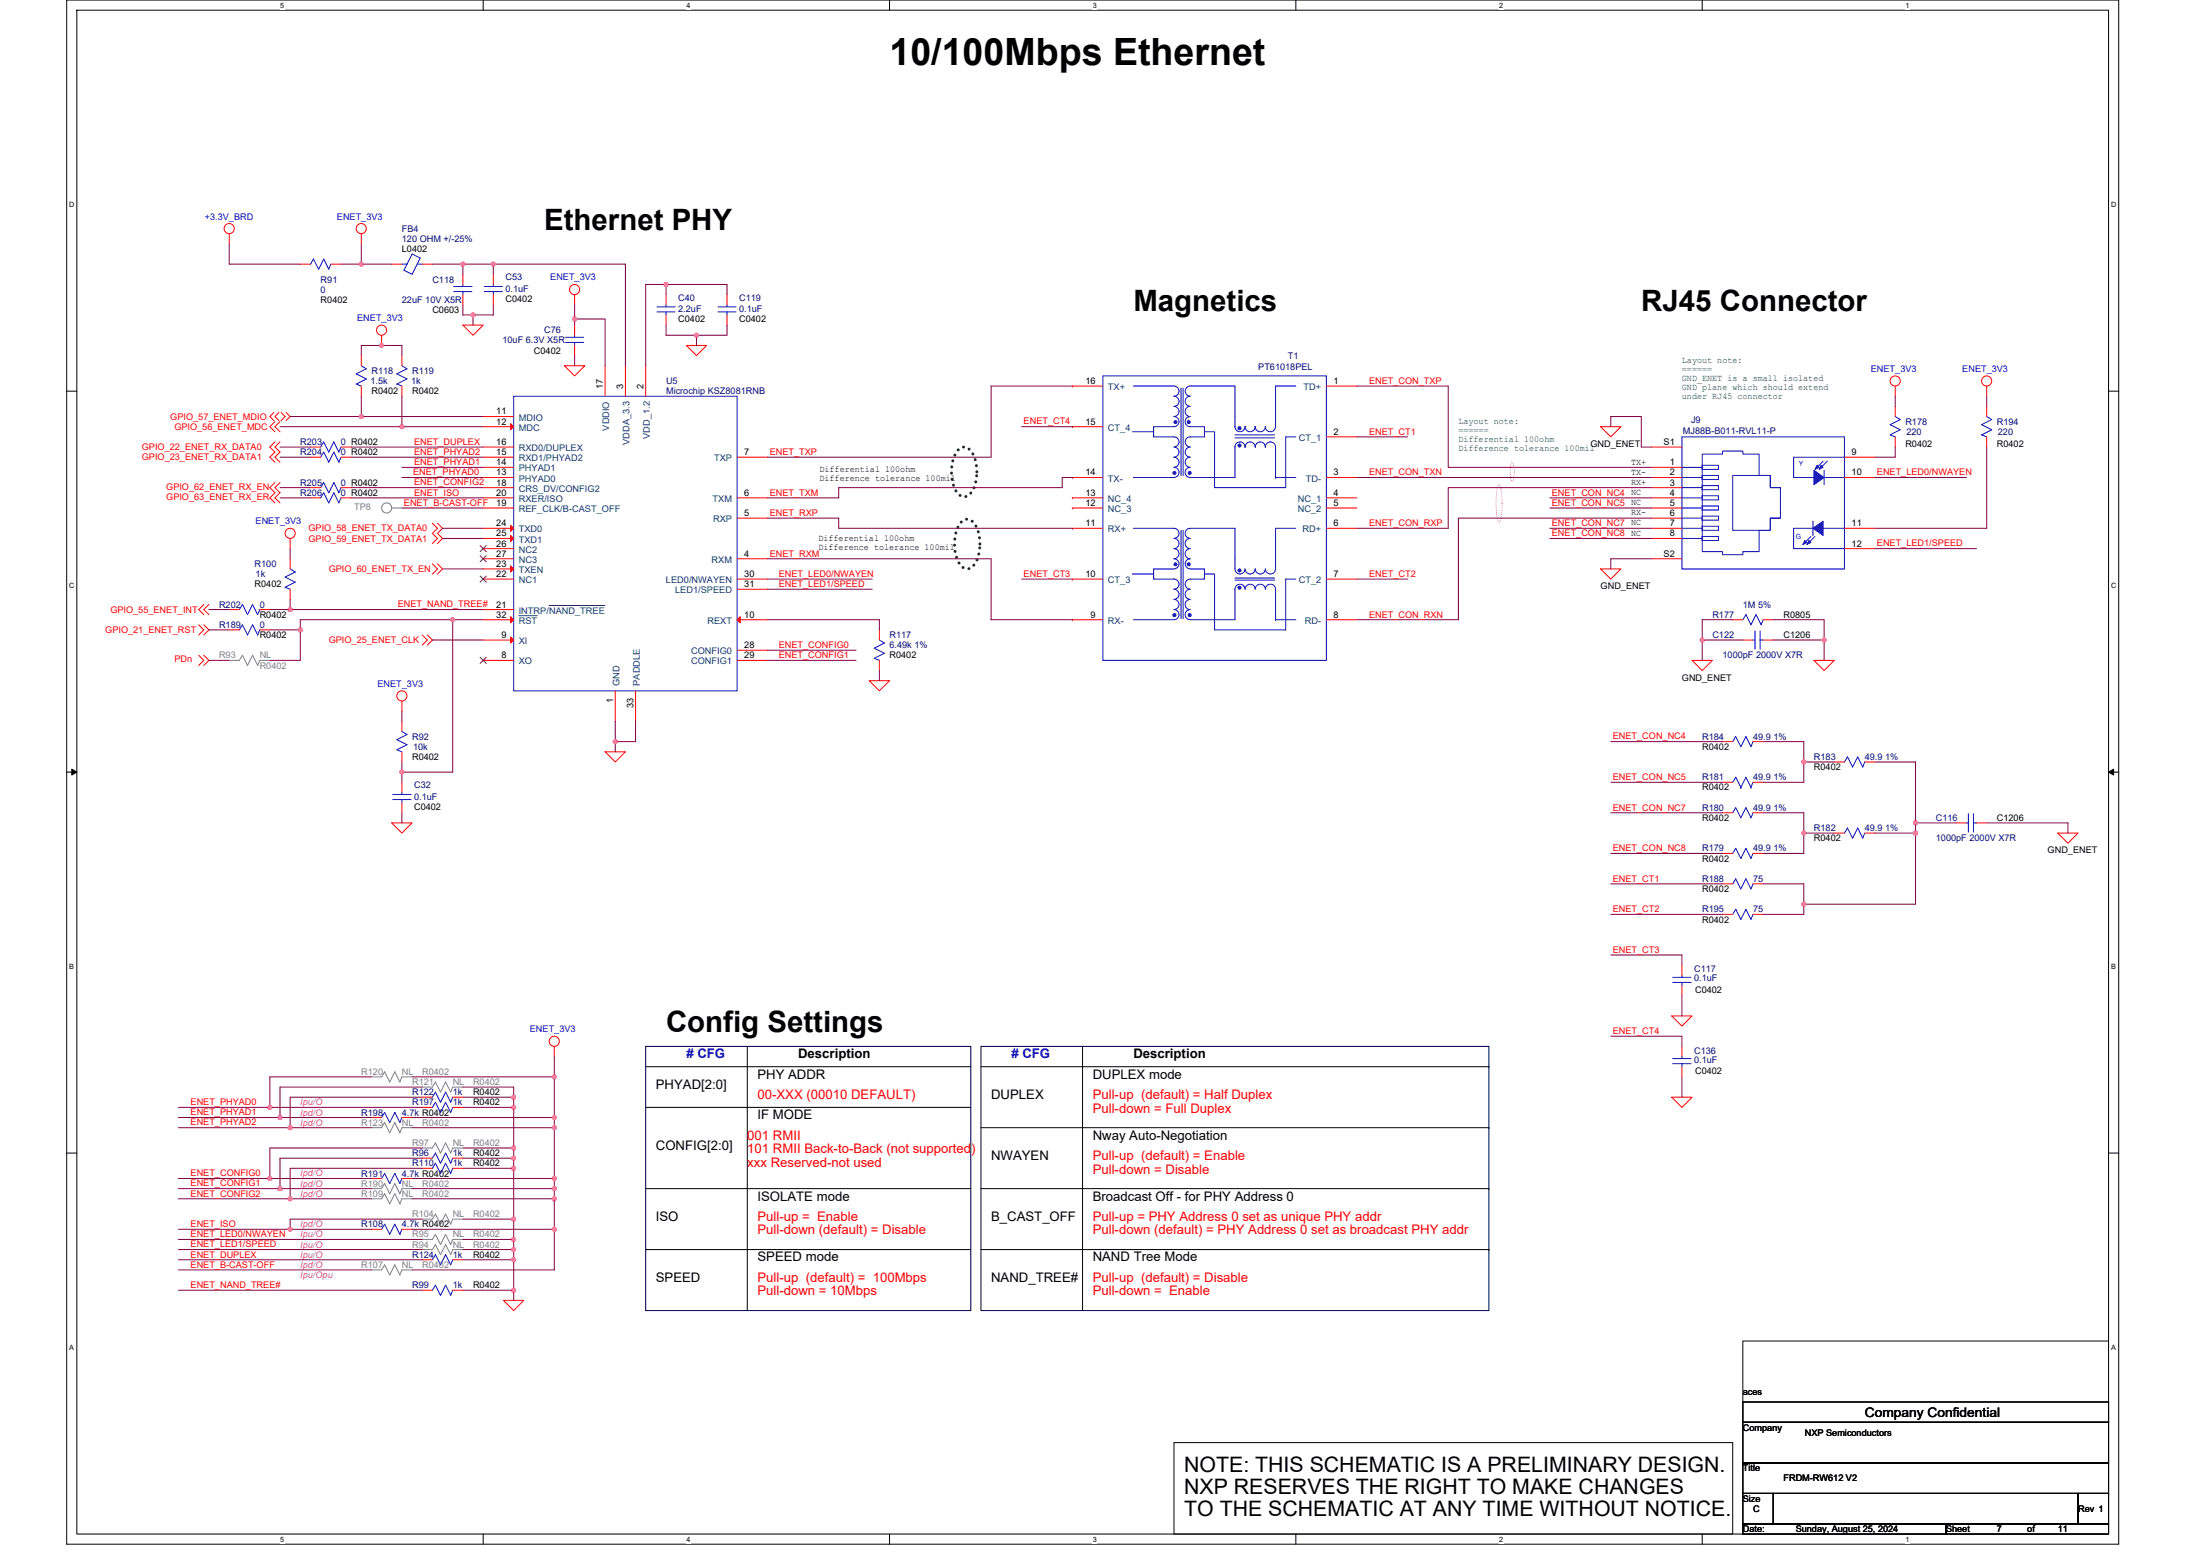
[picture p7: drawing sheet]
<svg xmlns="http://www.w3.org/2000/svg" width="594mm" height="420mm" viewBox="0 0 594 420" stroke-linecap="round" stroke-linejoin="round" font-family="sans-serif">
<path d="M18 0h554.1v417h-554.1zM20.7 2.8h548.7v411.4h-548.7z" fill="none" stroke="#000" stroke-width=".27"/>
<g fill="#fff">
<path d="M75.6 .3h1.1v2.2h-1.1z"/>
<path d="M75.6 414.5h1.1v2.2h-1.1z"/>
</g>
<path d="M130.5 0v2.8M130.5 414.2v2.8" fill="none" stroke="#000" stroke-width=".27"/>
<g fill="#fff">
<path d="M185.3 .3h1.1v2.2h-1.1z"/>
<path d="M185.3 414.5h1.1v2.2h-1.1z"/>
</g>
<path d="M240.2 0v2.8M240.2 414.2v2.8" fill="none" stroke="#000" stroke-width=".27"/>
<g fill="#fff">
<path d="M295.1 .3h1.1v2.2h-1.1z"/>
<path d="M295.1 414.5h1.1v2.2h-1.1z"/>
</g>
<path d="M349.9 0v2.8M349.9 414.2v2.8" fill="none" stroke="#000" stroke-width=".27"/>
<g fill="#fff">
<path d="M404.8 .3h1.1v2.2h-1.1z"/>
<path d="M404.8 414.5h1.1v2.2h-1.1z"/>
</g>
<path d="M459.7 0v2.8M459.7 414.2v2.8" fill="none" stroke="#000" stroke-width=".27"/>
<g fill="#fff">
<path d="M514.5 .3h1.1v2.2h-1.1z"/>
<path d="M514.5 414.5h1.1v2.2h-1.1z"/>
<path d="M18.7 54.2h1.4v2.2h-1.4z"/>
<path d="M570.1 54.2h1.4v2.2h-1.4z"/>
<path d="M18.7 157.1h1.4v2.1h-1.4z"/>
<path d="M570.1 157.1h1.4v2.1h-1.4z"/>
</g>
<path d="M18 105.6h2.7M569.4 105.6h2.7" fill="none" stroke="#000" stroke-width=".27"/>
<g fill="#fff">
<path d="M18.7 259.9h1.3v2.2h-1.3z"/>
<path d="M570.1 259.9h1.3v2.2h-1.3z"/>
</g>
<path d="M18 208.5h2.7M19.4 207.7l1.3 .8-1.3 .8zM569.4 208.5l1.4-.8v1.6zM569.4 208.5h2.7" fill="none" stroke="#000" stroke-width=".27"/>
<path d="M19.4 207.7l1.3 .8-1.3 .8zM569.4 208.5l1.4-.8v1.6z" fill="#000"/>
<g fill="#fff">
<path d="M18.7 362.8h1.3v2.2h-1.3z"/>
<path d="M570.1 362.8h1.3v2.2h-1.3z"/>
</g>
<g fill="none" stroke="#000" stroke-width=".27">
<path d="M174.4 288h87.8M174.4 299h87.8M201.8 282.6v71.3M264.9 288h137.2M292.3 282.6v71.3M402.1 288h.1M18 311.4h2.7M264.9 304.5h137.2M402.1 304.5h.1M569.4 311.4h2.7M174.4 321h87.8M174.4 337.4h87.8"/>
<path d="M264.9 321h137.2M264.9 337.4h137.2M402.1 321h.1M402.1 337.4h.1M470.6 378.6h98.8v5.5h-98.8zM569.4 362.1h-98.8v16.5M317 389.5h150.9v24.7h-150.9zM470.6 384.1h98.8v10.9h-98.8zM470.6 395h98.8v8.3h-98.8zM470.6 403.3h8.3v8.2h-8.3zM470.6 411.5h54.9v2.7h-54.9zM478.9 403.3h82.3v8.2h-82.3z"/>
<path d="M525.5 411.5h43.9v2.7h-43.9zM561.2 403.3h8.2v8.2h-8.2z"/>
</g>
<path d="M404.6 131l.2-.1a8.5 8.5 0 0 1 .8 5 8.5 8.5 0 0 1-.8 5.1 8.6 8.6 0 0 1-.8-5.1l.1-2.8zM408.2 124.9l.2-.1a6.4 6.4 0 0 1 0 5.2 6.8 6.8 0 0 1-.2-5.1z" fill="none" stroke="#f0f" stroke-width=".27" stroke-dasharray="0 .5"/>
<path d="M174.4 282.6h87.8v71.3h-87.8zM264.9 282.6h137.2v71.3h-137.2z" fill="none" stroke="#000040" stroke-width=".27"/>
<path d="M258.6 121.6a2.23 2.23 0 0 1 2.2-.9 2.23 2.23 0 0 1 1.8 1.6 11 11 0 0 1-.5 10.9 2.23 2.23 0 0 1-2.2 .9 2.23 2.23 0 0 1-1.8-1.5 11.1 11.1 0 0 1 .5-11zM259.5 141.1a2.23 2.23 0 0 1 2.1-.9 2.23 2.23 0 0 1 1.8 1.6 11 11 0 0 1-.5 10.9 2.23 2.23 0 0 1-2.2 .9 2.23 2.23 0 0 1-1.7-1.6 11.1 11.1 0 0 1 .5-10.9z" fill="none" stroke="#008000" stroke-width=".81" stroke-dasharray="0 1.6"/>
<g fill="none" stroke="#f00" stroke-width=".27">
<path d="M61.9 63.1v2.7M81.1 71.3h2.7M89.3 71.3h2.8M97.6 63.1v2.7M105.8 71.3h2.7M114 71.3h2.8M125 74.1v2.7M125 79.6v2.7M133.2 74.1v2.7M133.2 79.6v2.7M155.2 79.6v2.7M179.9 79.6v2.7"/>
<path d="M196.3 79.6v2.7M97.6 96v2.8M103 90.5v2.8M108.5 96v2.8M125 87.8h5.5l-2.8 2.7zM152.4 98.8h5.5l-2.7 2.7zM155.2 87.8v2.7M155.2 93.3v2.7M163.4 98.8v8.2M168.9 98.8v8.2M174.4 98.8v8.2M179.9 85v2.8"/>
<path d="M185.3 93.3h5.5l-2.7 2.7zM196.3 85v2.8M74 111.4l-1.1 1.1 1.1 1.1M74.2 119.3l-1.3 1.4 1.3 1.4-1.3 1.4 1.3 1.3M74.2 113.9l-1.3 1.3 1.3 1.4M75.3 111.4l-1.1 1.1 1.1 1.1M75.6 119.3l-1.4 1.4 1.4 1.4-1.4 1.4 1.4 1.3M75.6 113.9l-1.4 1.3 1.4 1.4M75.9 111.4l1.1 1.1-1.1 1.1M77.3 111.4l1.1 1.1-1.1 1.1M97.6 104.2v2.8M108.5 104.2v2.8"/>
<path d="M130.5 112.5h8.2M130.5 115.2h8.2M289.6 115.2h.1M289.6 104.2h.1M289.6 115.2h8.2M289.6 104.2h8.2M358.2 104.2h8.2M358.2 118h8.2M432.2 115.2h5.5l-2.7 2.8zM511.8 109.7v2.8M511.8 118v2.7M511.8 104.2v2.8"/>
<path d="M536.5 104.2v2.8M536.5 109.7v2.8M536.5 118v2.7M74.2 130.3l-1.3 1.4 1.3 1.4-1.3 1.3 1.3 1.4M75.6 130.3l-1.4 1.4 1.4 1.4-1.4 1.3 1.4 1.4M83.8 120.7h2.8M83.8 123.5h2.8M83.8 131.7h2.8M83.8 134.4h2.8M92.1 120.7h2.7M92.1 123.5h2.7M92.1 131.7h2.7"/>
<path d="M92.1 134.4h2.7M130.5 128.9h8.2M130.5 126.2h8.2M130.5 123.5h8.2M130.5 120.7h8.2M130.5 131.7h8.2M130.5 137.2h8.2M130.5 134.4h8.2M199.1 139.9h8.2M199.1 134.4h8.2M199.1 123.5h8.2M289.6 128.9h.1"/>
<path d="M289.6 137.2h.1M289.6 134.4h.1M289.6 128.9h8.2M289.6 137.2h8.2M289.6 134.4h8.2M358.2 128.9h8.2M358.2 134.4h8.2M358.2 137.2h8.2M445.9 126.2h8.3M445.9 128.9h8.3M445.9 131.7h8.3M445.9 134.4h8.3"/>
<path d="M445.9 137.2h8.3M445.9 139.9h8.3M445.9 120.7h8.3M498.1 123.5h8.2M498.1 128.9h8.2M78.4 145.4v2.7M78.4 150.9v2.7M78.4 159.1v2.8M116.8 141.3l1.3 1.4-1.3 1.3 1.3 1.4-1.3 1.4M116.8 152.3l1.3 1.3-1.3 1.4M118.1 141.3l1.4 1.4-1.4 1.3 1.4 1.4-1.4 1.4M118.1 152.3l1.4 1.3-1.4 1.4"/>
<path d="M130.5 156.4h8.2M130.5 153.6h8.2M130.5 142.7h8.2M130.5 145.4h8.2M130.5 148.1h8.2M130.5 150.9h8.2M199.1 150.9h8.2M199.1 156.4h8.2M199.1 159.1h8.2M289.6 156.4h.1M289.6 142.7h.1M289.6 156.4h8.2"/>
<path d="M289.6 142.7h8.2M358.2 142.7h8.2M358.2 156.4h8.2M432.2 153.6h5.5l-2.7 2.8zM445.9 142.7h8.3M445.9 145.4h8.3M445.9 150.9h8.3M498.1 142.7h8.2M498.1 148.1h8.2M53.7 168.7l1.3 1.4-1.3 1.4M53.7 176.9l1.3 1.4-1.3 1.4M55 163.2l-1.3 1.4 1.3 1.4"/>
<path d="M55 168.7l1.4 1.4-1.4 1.4M55 176.9l1.4 1.4-1.4 1.4M56.4 163.2l-1.4 1.4 1.4 1.4M61.9 170.1h2.7M61.9 164.6h2.7M70.1 170.1h2.8M70.1 164.6h2.8M114 171.5l1.4 1.3-1.4 1.4M115.4 171.5l1.4 1.3-1.4 1.4M130.5 178.3h8.2M130.5 172.8h8.2M130.5 164.6h8.2"/>
<path d="M130.5 167.3h8.2M199.1 167.3h8.2M199.1 175.6h8.2M199.1 178.3h8.2M237.5 170.1v2.7M237.5 178.3v2.8M289.6 167.3h.1M289.6 167.3h8.2M358.2 167.3h8.2M456.9 178.3h5.5l-2.7 2.8zM467.9 167.3h2.7M470.6 172.8h2.8"/>
<path d="M476.1 172.8h2.8M476.1 167.3h2.8M489.8 178.3h5.5l-2.7 2.8zM108.5 189.3v2.7M108.5 194.8v2.7M166.1 186.5v8.3M171.6 186.5v8.3M234.7 183.8h5.5l-2.7 2.7zM108.5 203v2.8M108.5 211.2v2.8M108.5 216.7v2.8M163.4 203h5.5l-2.8 2.8z"/>
<path d="M465.1 219.5h2.8M465.1 200.3h2.8M465.1 211.2h2.8M473.4 219.5h2.7M473.4 200.3h2.7M473.4 211.2h2.7M495.3 205.8h2.8M503.5 205.8h2.8M105.8 222.2h5.5l-2.8 2.7zM465.1 230.4h2.8M465.1 238.7h2.8M473.4 230.4h2.7"/>
<path d="M473.4 238.7h2.7M495.3 224.9h2.8M503.5 224.9h2.8M528.2 222.2h2.8M533.7 222.2h2.8M555.7 224.9h5.5l-2.8 2.8zM465.1 246.9h2.8M473.4 246.9h2.7M451.4 274.3h5.5l-2.7 2.8zM454.2 260.6v2.8M454.2 266.1v2.7M114 299h2.8"/>
<path d="M114 296.3h2.8M122.2 299h2.8M122.2 296.3h2.8M149.7 282.6v2.7M451.4 296.3h5.5l-2.7 2.7zM454.2 282.6v2.7M454.2 288v2.8M100.3 318.2h2.7M100.3 301.8h2.7M108.5 318.2h2.8M108.5 301.8h2.8M114 315.5h2.8"/>
<path d="M114 312.7h2.8M122.2 315.5h2.8M122.2 312.7h2.8M100.3 331.9h2.7M108.5 331.9h2.8M114 340.2h2.8M114 348.4h2.8M122.2 340.2h2.8M122.2 348.4h2.8M136 351.1h5.5l-2.8 2.8z"/>
<circle cx="61.9" cy="61.7" r="1.37"/>
<circle cx="97.5" cy="61.7" r="1.37"/>
<circle cx="155.2" cy="78.2" r="1.37"/>
<circle cx="103" cy="89.2" r="1.37"/>
<circle cx="511.8" cy="102.9" r="1.37"/>
<circle cx="536.5" cy="102.9" r="1.37"/>
<circle cx="78.4" cy="144" r="1.37"/>
<circle cx="108.5" cy="187.9" r="1.37"/>
<circle cx="149.7" cy="281.2" r="1.37"/>
</g>
<g fill="none" stroke="#00f" stroke-width=".27">
<path d="M83.8 71.3l.9-1.3 1.3 2.7 1.4-2.7 1.4 2.7 .5-1.4M108.5 71.3h1.4M111.3 68.6l2.2 1.1-2.2 4.4-2.2-1.1zM112.6 71.3h1.4M122.5 78.7h5M122.5 77.4h5M125 76.8v.6M125 78.7v.9M130.8 78.7h4.9M130.8 77.4h4.9M133.2 76.8v.6M133.2 78.7v.9"/>
<path d="M97.6 98.8l1.3 .8-2.7 1.4 2.7 1.3-2.7 1.4 1.4 .5M108.5 98.8l1.4 .8-2.7 1.4 2.7 1.3-2.7 1.4 1.3 .5M152.7 92.5h4.9M152.7 91.1h4.9M155.2 90.5v.6M155.2 92.5v.8M177.4 84.2h4.9M177.4 82.9h4.9M179.9 82.3v.6M179.9 84.2v.8M193.8 84.2h5M193.8 82.9h5"/>
<path d="M196.3 82.3v.6M196.3 84.2v.8M138.7 107h60.4v79.5h-60.4zM297.8 101.5h60.4v76.8h-60.4zM305.8 116.6h5.7M306 104.2h11a1.37 1.37 0 0 1 1.4 1.4 1.37 1.37 0 0 1-1.4 1.4 1.37 1.37 0 0 1 1.4 1.4 1.37 1.37 0 0 1-1.4 1.3M317 109.7a1.37 1.37 0 0 1 1.4 1.4 1.37 1.37 0 0 1-1.4 1.4 1.37 1.37 0 0 1 1.4 1.3 1.37 1.37 0 0 1-1.4 1.4h-5.5v2.8h5.5a1.37 1.37 0 0 1 1.4 1.3 1.37 1.37 0 0 1-1.4 1.4 1.37 1.37 0 0 1 1.4 1.4 1.37 1.37 0 0 1-1.4 1.3 1.37 1.37 0 0 1 1.4 1.4 1.37 1.37 0 0 1-1.4 1.4 1.37 1.37 0 0 1 1.4 1.4 1.37 1.37 0 0 1-1.4 1.3h-11M318.9 104.8v23.6M319.5 104.8v23.6M321.4 109.7a1.37 1.37 0 0 1-1.4-1.3 1.37 1.37 0 0 1 1.4-1.4 1.37 1.37 0 0 1-1.4-1.4 1.37 1.37 0 0 1 1.4-1.4h12.1v11a1.37 1.37 0 0 0 1.3 1.4 1.37 1.37 0 0 0 1.4-1.4 1.37 1.37 0 0 0 1.4 1.4 1.37 1.37 0 0 0 1.3-1.4h.1a1.37 1.37 0 0 0 1.3 1.4 1.37 1.37 0 0 0 1.4-1.4M321.4 109.7a1.37 1.37 0 0 0-1.4 1.4 1.37 1.37 0 0 0 1.4 1.4 1.37 1.37 0 0 0-1.4 1.4 1.37 1.37 0 0 0 1.4 1.3h3.8v2.8h-3.8a1.37 1.37 0 0 0-1.4 1.3 1.37 1.37 0 0 0 1.4 1.4 1.37 1.37 0 0 0-1.4 1.4 1.37 1.37 0 0 0 1.4 1.3 1.37 1.37 0 0 0-1.4 1.4 1.37 1.37 0 0 0 1.4 1.4 1.38 1.38 0 0 0-1.4 1.4 1.38 1.38 0 0 0 1.4 1.3h12.1v-8.2a1.37 1.37 0 0 1 1.3-1.4 1.37 1.37 0 0 1 1.4 1.4 1.37 1.37 0 0 1 1.4-1.4 1.37 1.37 0 0 1 1.3 1.4h.1a1.37 1.37 0 0 1 1.3-1.4 1.37 1.37 0 0 1 1.4 1.4M325.2 116.6h2.8v15.1h19.2v-13.7h2.7"/>
<path d="M333.5 117.4h10.7M333.5 118.2h10.7M349.9 104.2h-5.5v11a1.37 1.37 0 0 1-1.3 1.4 1.37 1.37 0 0 1-1.4-1.4M454.2 118h43.9v35.6h-43.9zM511.8 112.5l1.3 .8-2.7 1.4 2.7 1.3-2.7 1.4 1.4 .6M536.5 112.5l1.3 .8-2.7 1.4 2.7 1.3-2.7 1.4 1.4 .6M92.1 120.7l-.6 1.4-1.3-2.8-1.4 2.8-1.4-2.8-.8 1.4M92.1 123.5l-.6 1.3-1.3-2.7-1.4 2.7-1.4-2.7-.8 1.4M92.1 131.7l-.6 1.4-1.3-2.8-1.4 2.8-1.4-2.8-.8 1.4M92.1 134.4l-.6 1.4-1.3-2.7-1.4 2.7-1.4-2.7-.8 1.3M341.7 120.7a1.37 1.37 0 0 1 1.4-1.4 1.37 1.37 0 0 1 1.3 1.4v8.5M344.4 128.9h5.5"/>
<path d="M454.2 126.2h5.5M454.2 128.9h5.5M454.2 131.7h5.5M454.2 134.4h5.5M454.2 137.2h5.5M454.2 139.9h5.5M459.7 125.6h4.4v1.1h-4.4zM459.7 128.4h4.4v1.1h-4.4zM459.7 131.1h4.4v1.1h-4.4zM459.7 133.9h4.4v1.1h-4.4zM459.7 136.6h4.4v1.1h-4.4zM459.7 139.4h4.4v1.1h-4.4z"/>
<path d="M459.7 122.6h5.4v-.8h5.5v.8h4.4v5.8h3v3.3h2.8v8.2h-2.8v3.3h-3v5.8h-4.4v.8h-5.5v-.8h-5.4zM467.9 128.4h10.1v3.3h2.8v8.2h-2.8v3.3h-10.1zM486.8 128.9h3.3M492.3 128.9h5.8M492.3 124.5l-1.6 1.7M492.6 127v3.9M493.4 124.5l-1.6 1.7M498.1 123.5h-13.7v5.4h2.7M78.4 153.6l1.3 .9-2.7 1.3 2.7 1.4-2.7 1.4 1.4 .5M305.8 155h5.7M306 142.7h11a1.37 1.37 0 0 1 1.4 1.3 1.37 1.37 0 0 1-1.4 1.4 1.38 1.38 0 0 1 1.4 1.4 1.38 1.38 0 0 1-1.4 1.3 1.37 1.37 0 0 1 1.4 1.4 1.37 1.37 0 0 1-1.4 1.4 1.37 1.37 0 0 1 1.4 1.3 1.37 1.37 0 0 1-1.4 1.4h-5.5v2.8h5.5a1.37 1.37 0 0 1 1.4 1.3 1.37 1.37 0 0 1-1.4 1.4 1.38 1.38 0 0 1 1.4 1.4 1.38 1.38 0 0 1-1.4 1.4M318.9 143.2v23.9"/>
<path d="M319.5 143.2v23.9M325.2 155h2.8v15.1h19.2v-13.7h2.7M333.5 156.1h10.7M333.5 156.6h10.7M341.7 159.1a1.37 1.37 0 0 0-1.4-1.4 1.37 1.37 0 0 0-1.4 1.4 1.37 1.37 0 0 0-1.3-1.4 1.37 1.37 0 0 0-1.4 1.4 1.37 1.37 0 0 0-1.4-1.4 1.37 1.37 0 0 0-1.3 1.4v8.2h-12.1a1.37 1.37 0 0 1-1.4-1.3 1.37 1.37 0 0 1 1.4-1.4 1.37 1.37 0 0 1-1.4-1.4 1.37 1.37 0 0 1 1.4-1.3M341.7 153.6a1.37 1.37 0 0 1-1.4 1.4 1.37 1.37 0 0 1-1.4-1.4 1.37 1.37 0 0 1-1.3 1.4 1.37 1.37 0 0 1-1.4-1.4 1.37 1.37 0 0 1-1.4 1.4 1.37 1.37 0 0 1-1.3-1.4v-10.9h-12.1a1.37 1.37 0 0 0-1.4 1.3 1.37 1.37 0 0 0 1.4 1.4 1.38 1.38 0 0 0-1.4 1.4 1.38 1.38 0 0 0 1.4 1.3 1.37 1.37 0 0 0-1.4 1.4 1.37 1.37 0 0 0 1.4 1.4 1.38 1.38 0 0 0-1.4 1.4 1.38 1.38 0 0 0 1.4 1.3h3.8v2.8h-3.8a1.37 1.37 0 0 0-1.4 1.3 1.37 1.37 0 0 0 1.4 1.4 1.38 1.38 0 0 0-1.4 1.4 1.38 1.38 0 0 0 1.4 1.4M341.7 159.1a1.38 1.38 0 0 1 1.4-1.4 1.38 1.38 0 0 1 1.3 1.4v8.5M349.9 142.7h-5.5v10.9a1.38 1.38 0 0 1-1.3 1.4 1.38 1.38 0 0 1-1.4-1.4M454.2 142.7h5.5M454.2 145.4h5.5M459.7 142.1h4.4v1.1h-4.4zM459.7 144.9h4.4v1h-4.4z"/>
<path d="M484.4 142.7v5.4h13.7M484.4 142.7h.1M484.4 142.7h5.4M489 144.9l-1.6 1.6M489.6 140.7v3.9M490.1 144.9l-1.6 1.6M492.3 142.7h5.8M498.1 142.7h.1M70.1 170.1l-.5 1.4-1.4-2.8-1.4 2.8-1.3-2.8-.9 1.4M70.1 164.6l-.5 1.4-1.4-2.8-1.4 2.8-1.3-2.8-.9 1.4M237.5 172.8l1.3 .9-2.7 1.3 2.7 1.4-2.7 1.4 1.4 .5M317 161.9a1.37 1.37 0 0 1 1.4 1.3 1.37 1.37 0 0 1-1.4 1.4 1.37 1.37 0 0 1 1.4 1.4 1.37 1.37 0 0 1-1.4 1.3h-11"/>
<path d="M344.4 167.3h5.5M473.4 172.8h.5M473.9 170.4v4.9M475.3 172.8h.8M475.3 170.4v4.9M476.1 167.3l-.5 1.4-1.4-2.7-1.4 2.7-1.3-2.7-.9 1.3M108.5 197.5l1.4 .8-2.7 1.4 2.7 1.4-2.7 1.4 1.3 .5M106.1 215.9h4.9M106.1 214.5h4.9M108.5 214v.5M108.5 215.9v.8M467.9 200.3l.8-1.4 1.4 2.7 1.4-2.7 1.3 2.7 .6-1.3"/>
<path d="M468.7 209.9h.1M468.7 209.9l1.4 2.7M468.7 209.9l-.8 1.3M470.1 212.6h.1M470.1 212.6l1.4-2.7 1.3 2.7M472.8 212.6h.1M473.4 219.5l-.6 1.3-1.3-2.7-1.4 2.7-1.4-2.7-.8 1.4M473.4 211.2l-.6 1.4M503.5 205.8l-.5 1.3-1.4-2.7-1.3 2.7-1.4-2.7-.8 1.4M531.5 219.7v5M532.9 219.7v5M467.9 238.7l.8-1.4 1.4 2.7 1.4-2.7 1.3 2.7 .6-1.3"/>
<path d="M473.4 230.4l-.6 1.4-1.3-2.7-1.4 2.7-1.4-2.7-.8 1.3M498.1 224.9l.8-1.3 1.4 2.7 1.3-2.7 1.4 2.7 .5-1.4M531 222.2h.5M532.9 222.2h.8M473.4 246.9l-.6 1.4-1.3-2.8-1.4 2.8-1.4-2.8-.8 1.4M451.7 265.3h4.9M451.7 263.9h4.9M454.2 263.4v.5M454.2 265.3v.8M116.8 296.3l.8-1.4 1.3 2.7 1.4-2.7 1.4 2.7 .5-1.3M122.2 299l-.5 1.4-1.4-2.8-1.4 2.8-1.3-2.8-.8 1.4M451.7 287.2h4.9"/>
<path d="M451.7 285.8h4.9M454.2 285.3v.5M454.2 287.2v.8M108.5 318.2l-.5 1.4-1.4-2.8-1.4 2.8-1.3-2.8-.9 1.4M108.5 301.8l-.5 1.3-1.4-2.7-1.4 2.7-1.3-2.7-.9 1.4M122.2 315.5l-.5 1.3-1.4-2.7-1.4 2.7-1.3-2.7-.8 1.4M122.2 312.7l-.5 1.4-1.4-2.7-1.4 2.7-1.3-2.7-.8 1.3M108.5 331.9l-.5 1.4-1.4-2.7-1.4 2.7-1.3-2.7-.9 1.3M116.8 348.4l.8-1.4 1.3 2.8 1.4-2.8 1.4 2.8 .5-1.4M122.2 340.2l-.5 1.3-1.4-2.7-1.4 2.7-1.3-2.7-.8 1.4"/>
</g>
<g fill="none" stroke="#808080" stroke-width=".27">
<path d="M105.8 137.2h2.7M61.9 178.3h2.7l.9-1.4 1.3 2.8 1.4-2.8 1.4 2.8 .5-1.4h2.8M100.3 290.8h2.7l.9-1.4 1.3 2.8 1.4-2.8 1.4 2.8 .5-1.4h2.8M114 293.5h2.8l.8-1.3 1.3 2.7 1.4-2.7 1.4 2.7 .5-1.4h2.8M100.3 304.5h2.7l.9-1.4 1.3 2.8 1.4-2.8 1.4 2.8 .5-1.4h2.8M114 310h2.8l.8-1.4 1.3 2.8 1.4-2.8 1.4 2.8 .5-1.4h2.8M100.3 321h2.7l.9-1.4 1.3 2.7 1.4-2.7 1.4 2.7 .5-1.3h2.8M100.3 323.7h2.7l.9-1.4 1.3 2.8 1.4-2.8 1.4 2.8 .5-1.4h2.8M114 329.2h2.8l.8-1.4 1.3 2.8 1.4-2.8 1.4 2.8 .5-1.4h2.8M114 334.7h2.8l.8-1.4 1.3 2.8 1.4-2.8 1.4 2.8 .5-1.4h2.8M114 337.4h2.8l.8-1.3 1.3 2.7 1.4-2.7 1.4 2.7 .5-1.4h2.8M100.3 342.9h2.7l.9-1.4 1.3 2.8 1.4-2.8 1.4 2.8 .5-1.4h2.8"/>
<circle cx="104.4" cy="137.2" r="1.37"/>
</g>
<g fill="#00f" stroke="#00f" stroke-width=".27">
<path d="M489.8 127l2.8 1.9-2.8 2z" fill-rule="evenodd"/>
<path d="M487.4 145.9l.5 .6-1.1 .5z" fill-rule="evenodd"/>
<path d="M489.6 142.7l2.7-2v3.9z" fill-rule="evenodd"/>
<path d="M488.5 145.9l.5 .6-1.1 .5z" fill-rule="evenodd"/>
<path d="M490.7 125.6l.5 .6-1.1 .5z" fill-rule="evenodd"/>
<path d="M491.8 125.6l.5 .6-1.1 .5z" fill-rule="evenodd"/>
<circle cx="321" cy="114" r=".4"/>
<circle cx="317.4" cy="114" r=".4"/>
<circle cx="317.1" cy="127.7" r=".4"/>
<circle cx="321.3" cy="127.7" r=".41"/>
<circle cx="334.7" cy="115.6" r=".4"/>
<circle cx="334.7" cy="120.3" r=".4"/>
<circle cx="321" cy="152.4" r=".4"/>
<circle cx="317.4" cy="152.4" r=".4"/>
<circle cx="317.1" cy="166.1" r=".4"/>
<circle cx="321.3" cy="166.1" r=".41"/>
<circle cx="334.7" cy="154" r=".4"/>
<circle cx="334.7" cy="158.7" r=".4"/>
</g>
<path d="M129.6 155.5l1.7 1.7M129.6 147.3l1.7 1.7M129.6 150.1l1.7 1.6M131.3 155.5l-1.7 1.7M131.3 147.3l-1.7 1.7M131.3 150.1l-1.7 1.6M129.6 177.5l1.7 1.7M131.3 177.5l-1.7 1.7" fill="none" stroke="#804000" stroke-width=".27"/>
<g fill="#f00" stroke="#f00" stroke-width=".27">
<path d="M137.9 172l.8 .8-.8 .9z"/>
<path d="M199.1 167.3l.8-.8v1.7z"/>
<path d="M137.9 114.4l.8 .8-.8 .8z"/>
<path d="M137.9 152.8l.8 .8-.8 .9z"/>
<path d="M137.9 141.8l.8 .9-.8 .8z"/>
<path d="M137.9 144.6l.8 .8-.8 .8z"/>
<path d="M137.9 166.5l.8 .8-.8 .9z"/>
</g>
<path d="M140.1 166.2h5M148.2 163.5h15.1" fill="none" stroke="#004080" stroke-width=".27"/>
<g fill="none" stroke="#800040" stroke-width=".27">
<path d="M61.9 65.8v5.5h19.2M92.1 71.3h5.5M97.6 71.3h8.2M97.6 65.8v5.5M116.8 71.3h8.2M125 71.3h8.2M125 71.3v2.8M133.2 71.3v2.8M133.2 71.3h35.7v27.5M179.9 76.8h-5.5v22M179.9 76.8v2.8M179.9 76.8h16.4v2.8"/>
<path d="M97.6 96v-2.7h10.9v2.7M125 82.3v2.7h2.7M127.7 85v2.8M133.2 82.3v2.7h-5.5M155.2 86.1h8.2v12.7M155.2 82.3v5.5M155.2 96v2.8M179.9 87.8v2.7h8.2M188.1 90.5v2.8M196.3 87.8v2.7h-8.2M75.6 115.2h32.9M78.4 112.5h19.2"/>
<path d="M97.6 107v5.5M97.6 112.5h32.9M108.5 107v8.2M108.5 115.2h22M275.9 115.2h13.7M289.6 104.2h-22v19.3h-60.3M366.4 104.2h24.7v22h54.8M366.4 118h13.7M435 115.2v-2.7h8.2v8.2h2.7M511.8 107v2.7M536.5 107v2.7M75.6 120.7h8.2"/>
<path d="M75.6 123.5h8.2M75.6 131.7h8.2M75.6 134.4h8.2M94.8 131.7h35.7M94.8 134.4h35.7M94.8 120.7h35.7M94.8 123.5h35.7M108.5 126.2h22M108.5 128.9h22M108.5 137.2h22M207.3 139.9h19.2v2.8h63.1M289.6 128.9h-2.8v2.8h-60.3v2.7h-19.2"/>
<path d="M366.4 128.9h79.5M418.5 134.4h27.4M418.5 137.2h27.4M445.9 131.7h-54.8v11h-24.7M445.9 139.9h-52.1v27.4h-27.4M506.3 128.9h24.7M511.8 120.7v2.8h-5.5M536.5 120.7v22h-30.2M78.4 148.1v2.8M119.5 142.7h11M119.5 145.4h11M119.5 153.6h11"/>
<path d="M207.3 150.9h60.3v16.4h22M207.3 159.1h28.2M207.3 156.4h28.2M275.9 156.4h13.7M366.4 156.4h13.7M418.5 142.7h27.4M418.5 145.4h27.4M445.9 150.9h-10.9v2.7M506.3 148.1h27.4M56.4 170.1h5.5M56.4 164.6h5.5M56.4 178.3h5.5"/>
<path d="M72.9 170.1h8.2M72.9 164.6h5.5M78.4 161.9v2.7M78.4 164.6h52.1M81.1 170.1v8.2h-8.2M116.8 172.8h13.7M122.2 167.3v41.2h-13.7M122.2 167.3h-41.1v2.8M122.2 167.3h8.3M207.3 178.3h23.9M207.3 167.3h30.2v2.8M207.3 175.6h23.9"/>
<path d="M459.7 172.8h10.9M459.7 172.8v5.5M467.9 167.3h-8.2v5.5M478.9 172.8h13.7M478.9 167.3h13.7v5.5M492.6 172.8v5.5M108.5 192v2.8M166.1 194.8v5.5M171.6 194.8v5.5h-5.5M237.5 181.1v2.7M108.5 205.8v2.7M108.5 208.5h.1"/>
<path d="M108.5 219.5v2.7M108.5 208.5v2.7M166.1 200.3v2.7M435 200.3h30.1M435 211.2h30.1M435 219.5h30.1M476.1 200.3h11v5.5M476.1 219.5h11v5.4M487.1 205.8h8.2M487.1 205.8h.1M487.1 205.8v5.4h-11M506.3 205.8h11"/>
<path d="M517.3 205.8h.1M517.3 205.8v16.4M435 230.4h30.1M435 238.7h30.1M476.1 238.7h11v5.5M487.1 224.9h8.2M487.1 224.9v5.5h-11M506.3 224.9h11M517.3 224.9v19.3h-30.2M517.3 222.2h10.9M517.3 222.2v2.7M536.5 222.2h21.9v2.7"/>
<path d="M435 246.9h30.1M435 257.9h19.2v2.7M487.1 244.2v2.7h-11M435 279.8h19.2v2.8M454.2 268.8v5.5M48.2 299h24.7M72.9 299h41.1M100.3 290.8h-27.4v8.2M111.3 290.8h38.4M114 293.5h-38.4v8.3M114 296.3h-35.6v8.2M125 293.5h13.7v2.8"/>
<path d="M125 296.3h13.7M125 299h13.7M138.7 296.3v2.7M138.7 299v11M149.7 285.3v5.5M149.7 290.8v11M454.2 290.8v5.5M48.2 318.2h24.7M48.2 304.5h30.2M48.2 301.8h27.4M72.9 318.2h27.4M75.6 301.8h24.7"/>
<path d="M78.4 304.5h21.9M111.3 301.8h38.4M111.3 304.5h38.4M111.3 318.2h38.4M114 310h-41.1v8.2M114 315.5h-35.6v8.2M114 312.7h-38.4v8.3M125 315.5h13.7M125 310h13.7M125 312.7h13.7M138.7 315.5v13.7M138.7 310v2.7"/>
<path d="M138.7 312.7v2.8M149.7 301.8v2.7M149.7 304.5v13.7M149.7 318.2v2.8M48.2 334.7h65.8M48.2 321h27.4M48.2 323.7h30.2M48.2 331.9h30.2M48.2 337.4h65.8M75.6 321h24.7M78.4 323.7h21.9M78.4 331.9h21.9"/>
<path d="M111.3 321h38.4M111.3 323.7h38.4M111.3 331.9h38.4M114 329.2h-35.6v2.7M125 329.2h13.7M125 334.7h13.7M125 337.4h13.7M138.7 329.2v5.5M138.7 334.7v2.7M138.7 337.4v2.8M149.7 321v2.7M149.7 323.7v8.2"/>
<path d="M149.7 331.9v11h-38.4M48.2 348.4h65.8M48.2 342.9h52.1M48.2 340.2h65.8M125 340.2h13.7M125 348.4h13.7M138.7 340.2v8.2M138.7 348.4v2.7"/>
</g>
<g fill="#f0f" stroke="#f0f" stroke-width=".27">
<circle cx="97.5" cy="112.5" r=".54"/>
<circle cx="108.5" cy="115.2" r=".54"/>
<circle cx="133.2" cy="71.3" r=".55"/>
<circle cx="78.3" cy="164.6" r=".55"/>
<circle cx="97.5" cy="71.3" r=".54"/>
<circle cx="125" cy="71.3" r=".54"/>
<circle cx="179.8" cy="76.8" r=".54"/>
<circle cx="188.1" cy="90.5" r=".54"/>
<circle cx="108.5" cy="208.5" r=".54"/>
<circle cx="155.2" cy="86.1" r=".55"/>
<circle cx="81.1" cy="170.1" r=".54"/>
<circle cx="122.2" cy="167.3" r=".54"/>
<circle cx="166.1" cy="200.3" r=".54"/>
<circle cx="127.7" cy="85" r=".55"/>
<circle cx="459.7" cy="172.8" r=".54"/>
<circle cx="492.6" cy="172.8" r=".54"/>
<circle cx="487.1" cy="205.7" r=".55"/>
<circle cx="517.3" cy="222.2" r=".55"/>
<circle cx="487.1" cy="224.9" r=".55"/>
<circle cx="517.3" cy="224.9" r=".55"/>
<circle cx="487.1" cy="244.1" r=".54"/>
<circle cx="149.7" cy="290.8" r=".54"/>
<circle cx="138.7" cy="299" r=".54"/>
<circle cx="138.7" cy="296.3" r=".54"/>
<circle cx="72.9" cy="299" r=".54"/>
<circle cx="75.6" cy="301.8" r=".55"/>
<circle cx="149.7" cy="301.8" r=".54"/>
<circle cx="78.3" cy="304.5" r=".55"/>
<circle cx="149.7" cy="318.2" r=".54"/>
<circle cx="149.7" cy="304.5" r=".54"/>
<circle cx="72.9" cy="318.2" r=".55"/>
<circle cx="138.7" cy="310" r=".54"/>
<circle cx="75.6" cy="321" r=".55"/>
<circle cx="138.7" cy="315.5" r=".54"/>
<circle cx="138.7" cy="312.7" r=".54"/>
<circle cx="149.7" cy="321" r=".54"/>
<circle cx="78.3" cy="323.7" r=".54"/>
<circle cx="149.7" cy="323.7" r=".54"/>
<circle cx="138.7" cy="334.7" r=".54"/>
<circle cx="138.7" cy="329.2" r=".54"/>
<circle cx="78.3" cy="331.9" r=".55"/>
<circle cx="149.7" cy="331.9" r=".54"/>
<circle cx="138.7" cy="337.4" r=".54"/>
<circle cx="138.7" cy="348.4" r=".54"/>
<circle cx="138.7" cy="340.2" r=".54"/>
<circle cx="103" cy="93.3" r=".54"/>
</g>
<text font-size="10.1" x="240.2" y="17.4">10/100Mbps Ethernet</text>
<g font-size="7.9">
<text x="146.9" y="62.1">Ethernet PHY</text>
<text x="306" y="84">Magnetics</text>
<text x="443.2" y="84">RJ45 Connector</text>
<text x="179.9" y="278.8">Config Settings</text>
</g>
<g font-size="5.8">
<text x="319.8" y="397.5">NOTE: THIS SCHEMATIC IS A PRELIMINARY DESIGN.</text>
<text x="319.8" y="403.4">NXP RESERVES THE RIGHT TO MAKE CHANGES</text>
<text x="319.8" y="409.4">TO THE SCHEMATIC AT ANY TIME WITHOUT NOTICE.</text>
</g>
<g font-size="3.6" fill="#00f">
<text x="185.3" y="285.8"># CFG</text>
<text x="273.1" y="285.8"># CFG</text>
</g>
<g font-size="3.6">
<text x="215.5" y="285.8">Description</text>
<text x="306" y="285.8">Description</text>
<text x="204.5" y="291.3">PHY ADDR</text>
<text x="295.1" y="291.3">DUPLEX mode</text>
<text x="177.1" y="294">PHYAD[2:0]</text>
<text x="267.6" y="296.7">DUPLEX</text>
<text x="204.5" y="302.2">IF MODE</text>
<text x="177.1" y="310.5">CONFIG[2:0]</text>
<text x="295.1" y="307.7">Nway Auto-Negotiation</text>
<text x="267.6" y="313.2">NWAYEN</text>
<text x="177.1" y="329.7">ISO</text>
<text x="204.5" y="324.2">ISOLATE mode</text>
<text x="267.6" y="329.7">B_CAST_OFF</text>
<text x="295.1" y="324.2">Broadcast Off - for PHY Address 0</text>
<text x="204.5" y="340.6">SPEED mode</text>
<text x="295.1" y="340.6">NAND Tree Mode</text>
<text x="177.1" y="346.1">SPEED</text>
<text x="267.6" y="346.1">NAND_TREE#</text>
<text x="503.5" y="382.6">Company Confidential</text>
</g>
<g font-size="3.6" fill="#f00">
<text x="204.5" y="296.7">00-XXX (00010 DEFAULT)</text>
<text x="295.1" y="296.7">Pull-up (default) = Half Duplex</text>
<text x="295.1" y="300.4">Pull-down = Full Duplex</text>
<text x="201.8" y="307.7">001 RMII</text>
<text x="201.8" y="311.4">101 RMII Back-to-Back (not supported)</text>
<text x="201.8" y="315.1">xxx Reserved-not used</text>
<text x="295.1" y="313.2">Pull-up (default) = Enable</text>
<text x="295.1" y="316.9">Pull-down = Disable</text>
<text x="204.5" y="329.7">Pull-up = Enable</text>
<text x="295.1" y="329.7">Pull-up = PHY Address 0 set as unique PHY addr</text>
<text x="204.5" y="333.3">Pull-down (default) = Disable</text>
<text x="295.1" y="333.3">Pull-down (default) = PHY Address 0 set as broadcast PHY addr</text>
<text x="204.5" y="346.1">Pull-up (default) = 100Mbps</text>
<text x="295.1" y="346.1">Pull-up (default) = Disable</text>
<text x="204.5" y="349.8">Pull-down = 10Mbps</text>
<text x="295.1" y="349.8">Pull-down = Enable</text>
</g>
<g font-size="2.5" fill="#00f">
<text x="55.3" y="59.3">+3.3V_BRD</text>
<text x="91" y="59.3">ENET_3V3</text>
<text x="148.6" y="75.7">ENET_3V3</text>
<text x="96.5" y="86.7">ENET_3V3</text>
<text x="505.2" y="100.4">ENET_3V3</text>
<text x="529.9" y="100.4">ENET_3V3</text>
<text x="69" y="141.6">ENET_3V3</text>
<text x="101.9" y="185.5">ENET_3V3</text>
<text x="143.1" y="278.7">ENET_3V3</text>
</g>
<g font-size="2.5" fill="#000080">
<text x="108.5" y="62.6">FB4</text>
<text x="108.5" y="65.3">120 OHM +/-25%</text>
<text x="86.6" y="76.3">R91</text>
<text x="116.8" y="76.3">C118</text>
<text x="136.5" y="75.7">C53</text>
<text x="86.6" y="79">0</text>
<text x="108.5" y="81.8">22uF 10V X5R</text>
<text x="136.5" y="78.8">0.1uF</text>
<text x="183.1" y="81.2">C40</text>
<text x="199.6" y="81.2">C119</text>
<text x="183.1" y="84.2">2.2uF</text>
<text x="199.6" y="84.2">0.1uF</text>
<text x="135.7" y="92.7">10uF 6.3V X5R</text>
<text x="146.9" y="90">C76</text>
<text x="100.3" y="101">R118</text>
<text x="111.3" y="101">R119</text>
<text x="339.8" y="99.9">PT61018PEL</text>
<text x="347.7" y="96.9">T1</text>
<text x="100" y="103.7">1.5k</text>
<text x="111" y="103.7">1k</text>
<text x="179.9" y="103.7">U5</text>
<text x="179.9" y="106.5">Microchip KSZ8081RNB</text>
<text x="454.5" y="117.2">MJ88B-B011-RVL11-P</text>
<text x="456.6" y="114.1">J9</text>
<text x="514.5" y="114.7">R178</text>
<text x="514.8" y="117.4">220</text>
<text x="539.2" y="114.7">R194</text>
<text x="539.5" y="117.4">220</text>
<text x="81.1" y="120.2">R203</text>
<text x="81.1" y="122.9">R204</text>
<text x="92.1" y="120.2">0 R0402</text>
<text x="92.1" y="122.9">0 R0402</text>
<text x="81.1" y="131.1">R205</text>
<text x="92.1" y="131.1">0 R0402</text>
<text x="81.1" y="133.9">R206</text>
<text x="92.1" y="133.9">0 R0402</text>
<text x="68.8" y="153.1">R100</text>
<text x="69" y="155.8">1k</text>
<text x="59.2" y="164.1">R202</text>
<text x="70.1" y="164.1">0</text>
<text x="462.4" y="166.8">R177</text>
<text x="470.6" y="164.1">1M 5%</text>
<text x="59.2" y="169.6">R189</text>
<text x="70.1" y="169.6">0</text>
<text x="240.2" y="172.3">R117</text>
<text x="462.4" y="172.3">C122</text>
<text x="240.2" y="175">6.49k 1%</text>
<text x="465.1" y="177.8">1000pF 2000V X7R</text>
<text x="111.3" y="199.7">R92</text>
<text x="111.6" y="202.5">10k</text>
<text x="459.7" y="199.7">R184</text>
<text x="473.4" y="199.7">49.9 1%</text>
<text x="489.8" y="205.2">R183</text>
<text x="503.5" y="205.2">49.9 1%</text>
<text x="111.8" y="212.9">C32</text>
<text x="111.8" y="215.9">0.1uF</text>
<text x="459.7" y="210.7">R181</text>
<text x="473.4" y="210.7">49.9 1%</text>
<text x="459.7" y="218.9">R180</text>
<text x="473.4" y="218.9">49.9 1%</text>
<text x="522.8" y="221.7">C116</text>
<text x="489.8" y="224.4">R182</text>
<text x="503.5" y="224.4">49.9 1%</text>
<text x="522.8" y="227.2">1000pF 2000V X7R</text>
<text x="459.7" y="229.9">R179</text>
<text x="473.4" y="229.9">49.9 1%</text>
<text x="459.7" y="238.1">R188</text>
<text x="473.4" y="238.1">75</text>
<text x="459.7" y="246.4">R195</text>
<text x="473.4" y="246.4">75</text>
<text x="457.5" y="262.6">C117</text>
<text x="457.5" y="265">0.1uF</text>
<text x="457.5" y="284.5">C136</text>
<text x="457.5" y="287">0.1uF</text>
<text x="111.3" y="298.5">R197</text>
<text x="111.3" y="295.7">R122</text>
<text x="122.2" y="298.5">1k</text>
<text x="122.2" y="295.7">1k</text>
<text x="97.6" y="301.2">R198</text>
<text x="108.5" y="301.2">4.7k R0402</text>
<text x="97.6" y="317.7">R191</text>
<text x="108.5" y="317.7">4.7k R0402</text>
<text x="111.3" y="314.9">R110</text>
<text x="111.3" y="312.2">R96</text>
<text x="122.2" y="314.9">1k</text>
<text x="122.2" y="312.2">1k</text>
<text x="97.6" y="331.4">R108</text>
<text x="108.5" y="331.4">4.7k R0402</text>
<text x="111.3" y="339.6">R124</text>
<text x="122.2" y="339.6">1k</text>
<text x="111.3" y="347.9">R99</text>
<text x="122.2" y="347.9">1k</text>
</g>
<g font-size="2.5">
<text x="108.5" y="68.1">L0402</text>
<text x="86.6" y="81.8">R0402</text>
<text x="136.5" y="81.5">C0402</text>
<text x="116.8" y="84.5">C0603</text>
<text x="183.1" y="87">C0402</text>
<text x="199.6" y="87">C0402</text>
<text x="144.2" y="95.5">C0402</text>
<text x="100.3" y="106.5">R0402</text>
<text x="111.3" y="106.5">R0402</text>
<text x="162.8" y="105.1" transform="rotate(-90 162.8 105.1)">17</text>
<text x="168.3" y="105.1" transform="rotate(-90 168.3 105.1)">3</text>
<text x="173.8" y="105.1" transform="rotate(-90 173.8 105.1)">2</text>
<text x="293.1" y="103.7">16</text>
<text x="360.1" y="103.7">1</text>
<text x="134" y="111.9">11</text>
<text x="134" y="114.7">12</text>
<text x="293.1" y="114.7">15</text>
<text x="360.1" y="117.4">2</text>
<text x="134" y="125.6">14</text>
<text x="134" y="122.9">15</text>
<text x="134" y="120.2">16</text>
<text x="201" y="122.9">7</text>
<text x="429.5" y="120.7">GND_ENET</text>
<text x="440.5" y="125.4">TX+</text>
<text x="449.2" y="120.2">S1</text>
<text x="450.9" y="125.6">1</text>
<text x="500" y="122.9">9</text>
<text x="514.5" y="120.7">R0402</text>
<text x="539.2" y="120.7">R0402</text>
<text x="134" y="128.4">13</text>
<text x="134" y="131.1">18</text>
<text x="221.3" y="127.3">Differential 100ohm</text>
<text x="221.3" y="129.8">Difference tolerance 100mil</text>
<text x="293.1" y="128.4">14</text>
<text x="360.1" y="128.4">3</text>
<text x="440.5" y="128.2">TX-</text>
<text x="440.5" y="130.9">RX+</text>
<text x="450.9" y="128.4">2</text>
<text x="450.9" y="131.1">3</text>
<text x="500" y="128.4">10</text>
<text x="134" y="136.6">19</text>
<text x="134" y="133.9">20</text>
<text x="201" y="133.9">6</text>
<text x="293.1" y="136.6">12</text>
<text x="293.1" y="133.9">13</text>
<text x="360.1" y="133.9">4</text>
<text x="360.1" y="136.6">5</text>
<text x="450.9" y="133.9">4</text>
<text x="450.9" y="136.6">5</text>
<text x="134" y="142.1">24</text>
<text x="201" y="139.4">5</text>
<text x="293.1" y="142.1">11</text>
<text x="360.1" y="142.1">6</text>
<text x="440.5" y="139.1">RX-</text>
<text x="450.9" y="139.4">6</text>
<text x="450.9" y="142.1">7</text>
<text x="500" y="142.1">11</text>
<text x="134" y="144.8">25</text>
<text x="134" y="147.6">26</text>
<text x="221" y="146">Differential 100ohm</text>
<text x="221" y="148.5">Difference tolerance 100mil</text>
<text x="450.9" y="144.8">8</text>
<text x="500" y="147.6">12</text>
<text x="134" y="155.8">22</text>
<text x="134" y="153.1">23</text>
<text x="134" y="150.3">27</text>
<text x="201" y="150.3">4</text>
<text x="201" y="155.8">30</text>
<text x="293.1" y="155.8">10</text>
<text x="360.1" y="155.8">7</text>
<text x="449.2" y="150.3">S2</text>
<text x="68.8" y="158.6">R0402</text>
<text x="201" y="158.5">31</text>
<text x="432.2" y="159.1">GND_ENET</text>
<text x="70.1" y="166.8">R0402</text>
<text x="134" y="164">21</text>
<text x="134" y="166.8">32</text>
<text x="201" y="166.8">10</text>
<text x="294.5" y="166.8">9</text>
<text x="360.1" y="166.8">8</text>
<text x="481.6" y="166.8">R0805</text>
<text x="70.1" y="172.3">R0402</text>
<text x="135.4" y="172.3">9</text>
<text x="481.6" y="172.3">C1206</text>
<text x="135.4" y="177.8">8</text>
<text x="201" y="175">28</text>
<text x="201" y="177.8">29</text>
<text x="240.2" y="177.8">R0402</text>
<text x="454.2" y="183.8">GND_ENET</text>
<text x="165.6" y="189.8" transform="rotate(-90 165.6 189.8)">1</text>
<text x="171.1" y="191.2" transform="rotate(-90 171.1 191.2)">33</text>
<text x="459.7" y="202.5">R0402</text>
<text x="111.3" y="205.2">R0402</text>
<text x="489.8" y="208">R0402</text>
<text x="459.7" y="213.4">R0402</text>
<text x="111.8" y="218.7">C0402</text>
<text x="459.7" y="221.7">R0402</text>
<text x="539.2" y="221.7">C1206</text>
<text x="489.8" y="227.2">R0402</text>
<text x="459.7" y="232.7">R0402</text>
<text x="552.9" y="230.5">GND_ENET</text>
<text x="459.7" y="240.9">R0402</text>
<text x="459.7" y="249.1">R0402</text>
<text x="457.7" y="268">C0402</text>
<text x="457.7" y="290">C0402</text>
<text x="127.7" y="298.5">R0402</text>
<text x="127.7" y="295.7">R0402</text>
<text x="127.7" y="314.9">R0402</text>
<text x="127.7" y="312.2">R0402</text>
<text x="127.7" y="339.6">R0402</text>
<text x="127.7" y="347.9">R0402</text>
<text x="470.6" y="376.7">aces</text>
<text x="470.6" y="386.3">Company</text>
<text x="487.4" y="387.6">NXP Semiconductors</text>
<text x="470.6" y="397.2">Title</text>
<text x="481.6" y="400">FRDM-RW612 V2</text>
<text x="470.6" y="405.5">Size</text>
<text x="470.6" y="413.7">Date:</text>
<text x="473.4" y="408.2">C</text>
<text x="484.9" y="413.7">Sunday, August 25, 2024</text>
<text x="525.5" y="413.7">Sheet</text>
<text x="539.2" y="413.7">7</text>
<text x="547.4" y="413.7">of</text>
<text x="555.7" y="413.7">11</text>
<text x="561.2" y="408.2">Rev 1</text>
</g>
<g font-size="2.5" fill="#008000">
<text x="454.2" y="98">Layout note:</text>
<text x="454.2" y="100.5">======</text>
<text x="454.2" y="102.9">GND_ENET is a small isolated</text>
<text x="454.2" y="105.4">GND plane which should extend</text>
<text x="454.2" y="107.9">under RJ45 connector</text>
<text x="393.8" y="114.5">Layout note:</text>
<text x="393.8" y="116.9">======</text>
<text x="393.8" y="119.4">Differential 100ohm</text>
<text x="393.8" y="121.9">Difference tolerance 100mil</text>
</g>
<g font-size="2.5" fill="#004080">
<text x="299.2" y="105.4">TX+</text>
<text x="352" y="105.4">TD+</text>
<text x="140.1" y="113.6">MDIO</text>
<text x="140.1" y="116.3">MDC</text>
<text x="164.5" y="116.3" transform="rotate(-90 164.5 116.3)">VDDIO</text>
<text x="175.5" y="118.5" transform="rotate(-90 175.5 118.5)">VDD_1.2</text>
<text x="299.2" y="116.3">CT_4</text>
<text x="350.7" y="119.1">CT_1</text>
<text x="140.1" y="124.6">RXD1/PHYAD2</text>
<text x="140.1" y="121.8">RXD0/DUPLEX</text>
<text x="170" y="120.1" transform="rotate(-90 170 120.1)">VDDA_3.3</text>
<text x="192.8" y="124.6">TXP</text>
<text x="140.1" y="130">PHYAD0</text>
<text x="140.1" y="127.3">PHYAD1</text>
<text x="299.2" y="130">TX-</text>
<text x="352.6" y="130">TD-</text>
<text x="140.1" y="132.8">CRS_DV/CONFIG2</text>
<text x="140.1" y="135.5">RXER/ISO</text>
<text x="192.4" y="135.5">TXM</text>
<text x="299.2" y="135.5">NC_4</text>
<text x="350.4" y="135.5">NC_1</text>
<text x="140.1" y="138.3">REF_CLK/B-CAST_OFF</text>
<text x="140.1" y="143.8">TXD0</text>
<text x="192.6" y="141">RXP</text>
<text x="299.2" y="143.8">RX+</text>
<text x="299.2" y="138.3">NC_3</text>
<text x="350.4" y="138.3">NC_2</text>
<text x="351.7" y="143.8">RD+</text>
<text x="140.1" y="146.5">TXD1</text>
<text x="140.1" y="149.3">NC2</text>
<text x="140.1" y="154.7">TXEN</text>
<text x="140.1" y="152">NC3</text>
<text x="192.1" y="152">RXM</text>
<text x="140.1" y="157.5">NC1</text>
<text x="179.8" y="157.5">LED0/NWAYEN</text>
<text x="182.3" y="160.2">LED1/SPEED</text>
<text x="299.2" y="157.5">CT_3</text>
<text x="350.7" y="157.5">CT_2</text>
<text x="140.1" y="165.7">INTRP/NAND_TREE</text>
<text x="140.1" y="173.9">XI</text>
<text x="140.1" y="168.5">RST</text>
<text x="191" y="168.5">REXT</text>
<text x="299.2" y="168.5">RX-</text>
<text x="352.4" y="168.5">RD-</text>
<text x="140.1" y="179.4">XO</text>
<text x="186.6" y="176.7">CONFIG0</text>
<text x="186.6" y="179.4">CONFIG1</text>
<text x="167.3" y="185.2" transform="rotate(-90 167.3 185.2)">GND</text>
<text x="172.8" y="185.2" transform="rotate(-90 172.8 185.2)">PADDLE</text>
</g>
<g font-size="2.5" fill="#f00">
<text x="369.7" y="103.6">ENET_CON_TXP</text>
<text x="46" y="113.3">GPIO_57_ENET_MDIO</text>
<text x="47.1" y="116.1">GPIO_56_ENET_MDC</text>
<text x="276.4" y="114.6">ENET_CT4</text>
<text x="369.7" y="117.4">ENET_CT1</text>
<text x="38.3" y="121.5">GPIO_22_ENET_RX_DATA0</text>
<text x="38.3" y="124.3">GPIO_23_ENET_RX_DATA1</text>
<text x="111.8" y="125.6">ENET_PHYAD1</text>
<text x="111.8" y="120.1">ENET_DUPLEX</text>
<text x="111.8" y="122.9">ENET_PHYAD2</text>
<text x="207.8" y="122.9">ENET_TXP</text>
<text x="111.6" y="128.3">ENET_PHYAD0</text>
<text x="111.8" y="131.1">ENET_CONFIG2</text>
<text x="369.7" y="128.3">ENET_CON_TXN</text>
<text x="506.8" y="128.3">ENET_LED0/NWAYEN</text>
<text x="44.9" y="132.2">GPIO_62_ENET_RX_EN</text>
<text x="44.9" y="135">GPIO_63_ENET_RX_ER</text>
<text x="109.1" y="136.6">ENET_B-CAST-OFF</text>
<text x="111.8" y="133.8">ENET_ISO</text>
<text x="207.8" y="133.8">ENET_TXM</text>
<text x="419.1" y="133.8">ENET_CON_NC4 NC</text>
<text x="419.1" y="136.6">ENET_CON_NC5 NC</text>
<text x="83.3" y="143.5">GPIO_58_ENET_TX_DATA0</text>
<text x="207.8" y="139.3">ENET_RXP</text>
<text x="369.7" y="142">ENET_CON_RXP</text>
<text x="419.1" y="142">ENET_CON_NC7 NC</text>
<text x="83.3" y="146.2">GPIO_59_ENET_TX_DATA1</text>
<text x="419.1" y="144.8">ENET_CON_NC8 NC</text>
<text x="506.8" y="147.5">ENET_LED1/SPEED</text>
<text x="88.8" y="154.5">GPIO_60_ENET_TX_EN</text>
<text x="207.8" y="150.3">ENET_RXM</text>
<text x="210.3" y="155.8">ENET_LED0/NWAYEN</text>
<text x="276.4" y="155.8">ENET_CT3</text>
<text x="369.7" y="155.8">ENET_CT2</text>
<text x="210.3" y="158.5">ENET_LED1/SPEED</text>
<text x="29.8" y="165.4">GPIO_55_ENET_INT</text>
<text x="107.4" y="164">ENET_NAND_TREE#</text>
<text x="369.7" y="166.7">ENET_CON_RXN</text>
<text x="28.4" y="170.9">GPIO_21_ENET_RST</text>
<text x="88.8" y="173.7">GPIO_25_ENET_CLK</text>
<text x="47.1" y="178.9">PDn</text>
<text x="210.3" y="177.7">ENET_CONFIG1</text>
<text x="210.3" y="175">ENET_CONFIG0</text>
<text x="435.5" y="199.7">ENET_CON_NC4</text>
<text x="435.5" y="210.6">ENET_CON_NC5</text>
<text x="435.5" y="218.9">ENET_CON_NC7</text>
<text x="435.5" y="229.8">ENET_CON_NC8</text>
<text x="435.5" y="238.1">ENET_CT1</text>
<text x="435.5" y="246.3">ENET_CT2</text>
<text x="435.5" y="257.3">ENET_CT3</text>
<text x="435.5" y="279.2">ENET_CT4</text>
<text x="51.5" y="298.4">ENET_PHYAD0</text>
<text x="51.5" y="301.2">ENET_PHYAD1</text>
<text x="51.5" y="303.9">ENET_PHYAD2</text>
<text x="51.5" y="317.6">ENET_CONFIG0</text>
<text x="51.5" y="320.4">ENET_CONFIG1</text>
<text x="51.5" y="323.1">ENET_CONFIG2</text>
<text x="51.5" y="331.3">ENET_ISO</text>
<text x="51.5" y="334.1">ENET_LED0/NWAYEN</text>
<text x="51.5" y="336.8">ENET_LED1/SPEED</text>
<text x="51.5" y="339.6">ENET_DUPLEX</text>
<text x="51.5" y="342.3">ENET_B-CAST-OFF</text>
<text x="51.5" y="347.8">ENET_NAND_TREE#</text>
</g>
<g font-size="2.5" fill="#808080">
<text x="95.6" y="137.7">TP8</text>
<text x="59.2" y="177.8">R93</text>
<text x="70.1" y="177.8">NL</text>
<text x="70.1" y="180.5">R0402</text>
<text x="97.6" y="290.3">R120</text>
<text x="108.5" y="290.3">NL</text>
<text x="111.3" y="293">R121</text>
<text x="114" y="290.3">R0402</text>
<text x="122.2" y="293">NL</text>
<text x="127.7" y="293">R0402</text>
<text x="97.6" y="304">R123</text>
<text x="108.5" y="304">NL</text>
<text x="114" y="304">R0402</text>
<text x="111.3" y="309.5">R97</text>
<text x="122.2" y="309.5">NL</text>
<text x="127.7" y="309.5">R0402</text>
<text x="97.6" y="320.4">R190</text>
<text x="97.6" y="323.2">R109</text>
<text x="108.5" y="320.4">NL</text>
<text x="108.5" y="323.2">NL</text>
<text x="114" y="320.4">R0402</text>
<text x="114" y="323.2">R0402</text>
<text x="111.3" y="328.7">R104</text>
<text x="122.2" y="328.7">NL</text>
<text x="127.7" y="328.7">R0402</text>
<text x="111.3" y="334.1">R95</text>
<text x="122.2" y="334.1">NL</text>
<text x="127.7" y="334.1">R0402</text>
<text x="111.3" y="336.9">R94</text>
<text x="122.2" y="336.9">NL</text>
<text x="127.7" y="336.9">R0402</text>
<text x="97.6" y="342.4">R107</text>
<text x="108.5" y="342.4">NL</text>
<text x="114" y="342.4">R0402</text>
</g>
<g font-size="2.5" fill="#f0f">
<text x="81.1" y="298.5">Ipu/O</text>
<text x="81.1" y="301.2">Ipd/O</text>
<text x="81.1" y="304">Ipd/O</text>
<text x="81.1" y="317.7">Ipd/O</text>
<text x="81.1" y="323.2">Ipd/O</text>
<text x="81.1" y="320.4">Ipd/O</text>
<text x="81.1" y="334.1">Ipu/O</text>
<text x="81.1" y="331.4">Ipd/O</text>
<text x="81.1" y="336.9">Ipu/O</text>
<text x="81.1" y="339.6">Ipu/O</text>
<text x="81.1" y="342.4">Ipd/O</text>
<text x="81.1" y="345.1">Ipu/Opu</text>
</g>
<g font-size="2">
<text x="75.6" y="2.1">5</text>
<text x="185.3" y="2.1">4</text>
<text x="295.1" y="2.1">3</text>
<text x="404.8" y="2.1">2</text>
<text x="514.5" y="2.1">1</text>
<text x="18.7" y="55.9">D</text>
<text x="570.1" y="55.9">D</text>
<text x="18.7" y="158.8">C</text>
<text x="570.1" y="158.8">C</text>
<text x="18.7" y="261.7">B</text>
<text x="570.1" y="261.7">B</text>
<text x="18.7" y="364.6">A</text>
<text x="570.1" y="364.6">A</text>
<text x="75.6" y="416.3">5</text>
<text x="185.3" y="416.3">4</text>
<text x="295.1" y="416.3">3</text>
<text x="404.8" y="416.3">2</text>
<text x="514.5" y="416.3">1</text>
</g>
<g font-size="1.9" fill="#00f">
<text x="485.7" y="125.7">Y</text>
<text x="484.9" y="145.5">G</text>
</g>
</svg>
